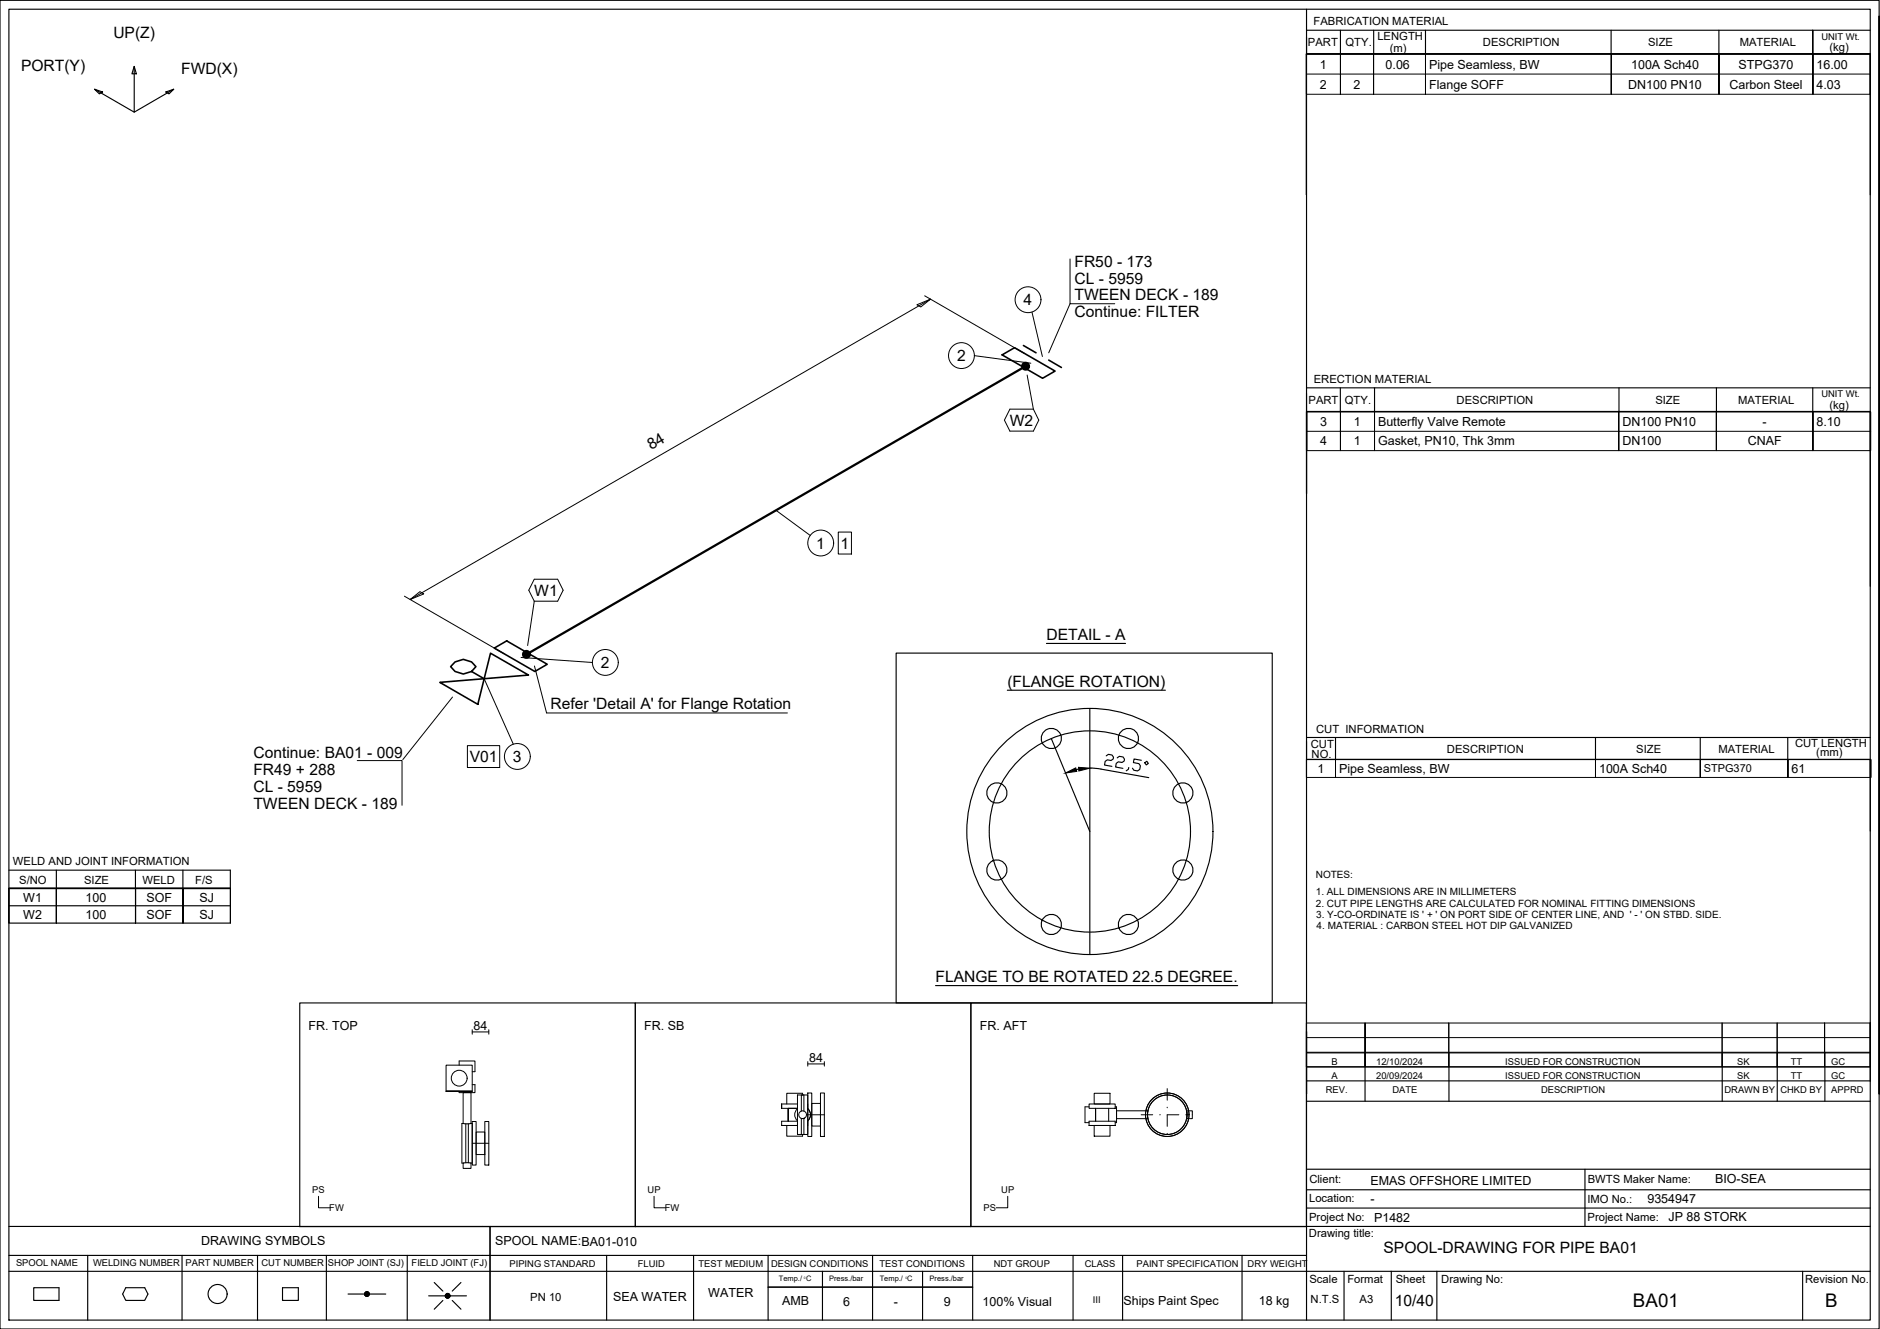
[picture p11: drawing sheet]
<svg xmlns="http://www.w3.org/2000/svg" width="420mm" height="297mm" viewBox="0 0 420 297" stroke-linecap="round" stroke-linejoin="round" font-family="sans-serif">
<g fill="none" stroke="#000" stroke-width=".25">
<path d="M0 .1h420v296.9h-420zM2 2.1h416v292.9h-416zM21.1 19.9l1.8 .7-.7 .4zM21.1 19.9l8.9 5.2M30 14.8l.5 1.7h-1zM30 14.8v10.3l8.8-5.2M292 2.1v292.9M292 6.8h126M299.6 6.8v5.3M307 6.8v5.3M318.6 6.8v5.3M360.1 6.8v5.3"/>
<path d="M384.2 6.8v5.3M405.1 6.8v5.3v-5.3M418 12.1h-126v31.5v-31.5h126v31.5M420 3.6v240.9v-240.9M37.1 20.6l1.7-.7-1 1.1zM292 92v18.3v-18.3h126zM292 86.7h126M299.6 86.7v5.3M307.2 86.7v5.3M361.8 86.7v5.3M383.6 86.7v5.3M405.1 86.7v5.2"/>
<path d="M418 92.1v38.9M200.3 146h84v78.2h-84zM225.1 154.3h35.4M233.9 143.8h17.6M243.6 158.4v54.9M234.9 165.1l8.7 20.8M241.1 171.9l-.6 .1M243.6 171.7l2.5 .2M246.1 171.9l10.6 1.9M247.2 168.9l.5-.3 .8 .1 .4 .5-.1 .4-.5 .4-.8-.2-.5 .4-.2 .8 1.7 .3M249.7 169.4l.5-.4 .8 .2 .3 .5-.1 .4-.4 .3-.9-.1-.4 .3-.2 .8 1.7 .3M252.3 171.5l-.1 .4-.5 .4"/>
<path d="M255.1 169.9l-1.7-.3-.1 .8 1.2 .3 .4 .5-.2 .8-.5 .3-.8-.1-.3-.5M255.8 170.5l.5-.4 .3 .5-.4 .4zM292 169.7l126 .1v15.9M292 164.8h126M298.5 164.8v4.9M356.6 164.8v4.9M380 164.8v4.9M399.5 164.8v4.9M2 198.6h49.5v7.7h-49.5zM2 198.6v7.7M2 194.5h49.5v4.1h-49.5M12.6 198.6v7.7v-7.7"/>
<path d="M12.6 194.5v4.1M30.3 194.5v4.1M30.3 198.6v7.7v-7.7M40.9 194.5v4.1M40.9 198.6v7.7v-7.7M51.5 198.6h-49.5h49.5M51.5 198.6v7.7M2 202.4h49.5M67 224.2h75v50h-75zM142 224.2h75v50h-75zM209.1 220.3h67.5M217 224.2h75v50h-75z"/>
<path d="M292 230.6v13.9v-13.9M292 238.4h126M292 235.3h126M305.1 235.3v10.8M323.8 235.3v10.8M384.9 235.3v10.8M397.2 235.3v10.8M407.8 235.3v10.8M418 228.5v13.1M292 246.1h126M292 241.6h126M2 274.1h416"/>
<path d="M109.5 274.1v20.9M292 261.3h126M292 270h126M292 265.9h126M354.2 261.3v12.8M2 284.1h416M2 280.6h290M7.5 287.8h5.7v2.8h-5.7zM19.6 280.6v14.4M28.1 287.8h4.2l.8 1.4-.8 1.4h-4.2l-.7-1.4zM40.7 280.6v14.4M57.6 280.6v14.4"/>
<path d="M63.1 287.8h3.6v2.8h-3.6zM72.9 280.6v14.4M77.8 289.2h3.7M81.7 288.8l-.1 .2M81.9 288.7l-.4 .4M82 288.7l-.5 .6M82.1 288.7l-.6 .7M82.2 288.8l-.7 .6M82.3 288.8l-.7 .7M82.3 288.8l-.7 .8M82.4 288.9l-.7 .7M82.4 289l-.7 .7"/>
<path d="M82.5 289l-.7 .7M82.5 289.5l-.3 .2M82.5 289.1l-.6 .6M82.5 289.2l-.5 .5M82.5 289.3l-.4 .4M82.5 289.2h3.7M91 280.6v14.4M95.8 289.6h3.7M97 286.6l2 2M99 290.7l-2 1.9M99.9 289.1l-.3 .3M100 289.1l-.5 .5"/>
<path d="M100.1 289.1l-.6 .6M100.2 289.1l-.7 .7M100.2 289.2l-.6 .6M100.3 289.2l-.7 .7M100.4 289.2l-.7 .8M100.4 289.3l-.7 .7M100.5 289.4l-.7 .7M100.5 289.9l-.1 .1M100.5 289.5l-.6 .6M100.5 289.7l-.4 .4M100.6 289.6h3.6M100.6 289.6l-.6 .5"/>
<path d="M101.1 290.7l1.9 1.9M103 286.6l-1.9 2M135.6 280.6v14.4M155 280.6v14.4M171.7 287.7h45.7M171.7 280.6v14.4M183.8 284.1v10.9M195 280.6v14.4M206.2 284.1v10.9M217.4 280.6v14.4M239.8 280.6v14.4M250.9 280.7v14.3"/>
<path d="M277.6 280.6v14.4M300.4 284.1v10.9M310.9 284.1v10.9M321.1 284.1v10.9M402.9 284.1v10.9"/>
<circle cx="222.8" cy="177.2" r="2.25"/>
<circle cx="235" cy="165.1" r="2.25"/>
<circle cx="252.2" cy="165.1" r="2.25"/>
<circle cx="264.4" cy="177.2" r="2.25"/>
<circle cx="222.8" cy="194.5" r="2.25"/>
<circle cx="243.6" cy="185.8" r="27.5"/>
<circle cx="243.6" cy="185.8" r="22.5"/>
<circle cx="264.4" cy="194.5" r="2.25"/>
<circle cx="235" cy="206.6" r="2.25"/>
<circle cx="252.2" cy="206.6" r="2.25"/>
<circle cx="48.6" cy="289.2" r="2.13"/>
<circle cx="82" cy="289.2" r=".54"/>
<circle cx="100" cy="289.6" r=".54"/>
</g>
<g fill="none" stroke="#000" stroke-width=".22">
<path d="M292 12.1h126v9h-126zM292 16.6h126M292 12.1v9M299.6 12.1v9v-9M307 12.1v9v-9M318.6 12.1v9v-9M360.1 12.1v9v-9M384.2 12.1v9v-9M405.2 12.1v9v-9M418 12.1v9M239.1 57.9v10h10M204.9 68.1l3-1.2-2.1 1.7z"/>
<path d="M206.7 66.1l22.3 12.9M207.9 66.9l-116.2 67.1M217.8 79.5l12.6 1.7M230.6 69.8l2.4 9.9M239.1 67.9l-4.7 11M225.7 91.4h5.2l1.3 2.5-1.3 2.5h-5.2l-1.2-2.5zM229.6 83.8l1.3 7.6M292 92.1h126.1v8.6h-126.1zM292 96.4h126.1M292.1 92.1v8.6M299.6 92.1v8.6v-8.6M307.2 92.1v8.6v-8.6"/>
<path d="M361.8 92.1v8.6v-8.6M383.6 92.1v8.6v-8.6M405.2 92.1v8.6v-8.6M418 92.1v8.6M173.4 114.1l7.7 5.6M187.3 118.9h3v4.9h-3zM90.4 133.3l22.3 12.8M91.7 134l2.2-1.8 .8 .5zM119.4 129.5h5.2l1.3 2.4-1.3 2.5h-5.2l-1.2-2.5zM119.4 134.4l-1.5 9.9M101.1 155.8l-11.1 14M108.2 151.7l6.5 14.6"/>
<path d="M116.5 146.9l15.9 1.2M119.4 148.9l2.8 10.4h53.8M79.8 170h10.1v10M104.5 166.7h7.2v4.8h-7.2zM292 169.8v4h126.2v-4h-126.2v4M298.5 169.8v4v-4M356.6 169.8v4v-4M380 169.8v4v-4M399.6 169.8v4v-4M418 169.8v4M102.6 238.1v-1h3.6v2.4h-.7M105.5 230.2v.9"/>
<path d="M105.5 230.6h3.7M109.2 230.2v.9M180.5 237.3v1M180.5 237.8h3.7M184.2 237.3v1M292 228.6h126v9.8h-126zM292 228.6v9.8M292 235.2h126M292 231.9h126M305.1 228.6v9.8v-9.8M323.8 228.6v9.8M384.9 228.6v9.8"/>
<path d="M397.2 228.6v9.8M407.8 228.6v9.8v-9.8M418 228.6v9.8M99.7 243.9v-5.8h5.8v5.8M99.7 243.9h5.8h-5.8M103.5 244.2h1.8v6.9h-1.8zM103.5 260h1.8v1.1h-1.8zM103.5 251.1h-.3v8.9h.3M104.1 251.2v8.7M104.7 251.2v8.7M105.3 251.1h.2v8.9h-.2M105.5 250.7h.9v9.7h-.9z"/>
<path d="M105.5 242.4h.7v1.8h-3.6v-.3h-2.9M105.5 255.5h3.7M106.4 253h2v5h-2zM108.4 250.7h.8v9.7h-.8zM174.7 247.7v-1v1M174.7 246.7h3.5M174.7 247.7h3.5M175.8 251.6v2.3h3.6v-.3M176.1 250.6v-2.9v2.9M178.2 247.8a1.77 1.77 0 0 0 0 2.7M178.2 244.7h2.3v8.9h-2.3zM178.2 250.6h-3.5v1h3.5"/>
<path d="M179.1 250v3.6h.6v-3.6M179.1 248.3v-3.6h.6v3.6M179.4 244.7v-.3h-3.6v2.3M179.8 249.9l-.4 .1a.89 .89 0 0 0 .8-1.2 .89 .89 0 0 0-1.4-.3 .89 .89 0 0 0 .1 1.4l.5 .1M180.5 244.3h.9v9.7h-.9zM180.5 249.2h3.7M180.5 246.7v1M180.5 250.6v1M180.5 247.8a1.77 1.77 0 0 1 0 2.7M181.4 246.6h2v5.1h-2zM183.4 244.3h.8v9.7h-.8zM243.4 251.6h5.8h-5.8"/>
<path d="M243.4 246.7h5.8v1h-5.8zM243.4 247.4h-.9v3.5h.9M243.4 251.6v-1h5.8v1M244.5 244.4h3.6v2.3h-3.6zM244.5 251.6h3.6v2.3h-3.6zM244.9 247.7v2.9M247.8 247.7v2.9M249.2 247.4h.3v3.5h-.3M249.5 248.3h7v1.7h-7zM255 249.2h2.6M259.2 249.2h.1M260.9 243.3v2.6"/>
<path d="M260.9 247.5v.1M260.9 253.3v.1M263.5 249.2h-2.6v2.5M265 249.2h.1M265.2 248.3h1.3v1.7h-1.3zM71.2 267.4v2.5h2.6M146.2 267.4v2.5h2.6M225.2 267.4v2.5h-2.5"/>
<circle cx="214.9" cy="79.5" r="2.89"/>
<circle cx="229.8" cy="67" r="2.89"/>
<circle cx="183.4" cy="121.4" r="2.89"/>
<circle cx="135.3" cy="148.1" r="2.89"/>
<circle cx="115.6" cy="169.1" r="2.89"/>
<circle cx="102.6" cy="241" r="1.77"/>
<circle cx="260.9" cy="249.1" r="4.9"/>
<circle cx="260.9" cy="249.1" r="4.4"/>
</g>
<path d="M224 79.3l2.7-1.6 9.1 5.2-2.8 1.6zM228.7 77.2l2.8 1.7M234.4 80.5l2.8 1.6M98.3 152.5l19.8-1.6-8.5-4.9-2.8 11.4zM105.4 150.1l-1.9 .6-1.8-.6-1-1.1 1-1.1 1.8-.5 1.9 .5 1 1.1-1 1.1 2.8 1.6M110.5 144.9l2.7-1.7 9.1 5.3-2.8 1.6z" fill="none" stroke="#000" stroke-width=".36"/>
<g fill="none" stroke="#000" stroke-width=".51">
<path d="M229.2 81.9l-111.6 64.4"/>
<circle cx="229.2" cy="81.8" r=".75"/>
<circle cx="229.2" cy="81.8" r=".37"/>
<circle cx="117.7" cy="146.3" r=".75"/>
<circle cx="117.7" cy="146.3" r=".37"/>
</g>
<path d="M211.8 76.4v6.2M226.7 63.9v6.2M180.3 118.3v6.2M187.2 118.7v5.3M132.2 145v6.2M104.3 166.4v5.3M112.5 166v6.2" fill="none" stroke="#fff" stroke-width=".22"/>
<g fill="#fff" stroke="#fff" stroke-width=".22">
<path d="M138.4 145l-6.2 6.2h6.2zM132.2 145h6.2l-6.2 6.2z"/>
<path d="M118.7 166l-6.2 6.2h6.2zM112.5 166h6.2l-6.2 6.2z"/>
<path d="M186.5 118.3l-6.2 6.2h6.2zM180.3 118.3h6.2l-6.2 6.2z"/>
<path d="M232.8 63.9l-6.1 6.2h6.1zM226.7 63.9h6.1l-6.1 6.2z"/>
<path d="M218 76.4l-6.2 6.2h6.2zM211.8 76.4h6.2l-6.2 6.2z"/>
<path d="M190.5 118.7l-3.3 5.3h3.3zM187.2 118.7h3.3l-3.3 5.3z"/>
<path d="M104.3 171.7h7.6v-5.3zM104.3 166.4h7.6l-7.6 5.3z"/>
</g>
<path d="M238.1 172.8l2.3-1.2 .2 .8zM241 171.5l2.6 .2-2.5 .6z" fill="#000" stroke="#000" stroke-width=".22"/>
<g font-size="4.2">
<text x="365" y="292.1">BA01</text>
<text x="407.9" y="292.1">B</text>
</g>
<g font-size="3.5">
<text x="25.3" y="8.5">UP(Z)</text>
<text x="4.7" y="15.8">PORT(Y)</text>
<text x="40.5" y="16.6">FWD(X)</text>
<text x="240.1" y="59.6">FR50 - 173</text>
<text x="240.1" y="63.4">CL - 5959</text>
<text x="228.8" y="68.2">4</text>
<text x="240.1" y="67.1">TWEEN DECK - 189</text>
<text x="240.1" y="70.9">Continue: FILTER</text>
<text x="213.9" y="80.7">2</text>
<text x="225.7" y="95.2">W2</text>
<text x="145.5" y="100.6" transform="rotate(-30 145.5 100.6)">84</text>
<text x="182.4" y="122.6">1</text>
<text x="187.9" y="122.6">1</text>
<text x="119.4" y="133.2">W1</text>
<text x="233.9" y="143.1">DETAIL - A</text>
<text x="134.3" y="149.3">2</text>
<text x="225.1" y="153.6">(FLANGE ROTATION)</text>
<text x="123.1" y="158.5">Refer 'Detail A' for Flange Rotation</text>
<text x="56.6" y="173.3">FR49 + 288</text>
<text x="56.6" y="169.5">Continue: BA01 - 009</text>
<text x="105" y="170.3">V01</text>
<text x="114.6" y="170.3">3</text>
<text x="56.6" y="177">CL - 5959</text>
<text x="56.6" y="180.7">TWEEN DECK - 189</text>
<text x="209.1" y="219.5">FLANGE TO BE ROTATED 22.5 DEGREE.</text>
<text x="309.2" y="280.1">SPOOL-DRAWING FOR PIPE BA01</text>
<text x="311.7" y="291.8">10/40</text>
</g>
<g font-size="2.8">
<text x="295" y="15.3">1</text>
<text x="309.7" y="15.3">0.06</text>
<text x="319.4" y="15.3">Pipe Seamless, BW</text>
<text x="364.5" y="15.3">100A Sch40</text>
<text x="388.6" y="15.3">STPG370</text>
<text x="406" y="15.3">16.00</text>
<text x="295" y="19.8">2</text>
<text x="302.5" y="19.8">2</text>
<text x="319.4" y="19.8">Flange SOFF</text>
<text x="363.9" y="19.8">DN100 PN10</text>
<text x="386.5" y="19.8">Carbon Steel</text>
<text x="406" y="19.8">4.03</text>
<text x="295.1" y="95.2">3</text>
<text x="302.6" y="95.2">1</text>
<text x="308" y="95.2">Butterfly Valve Remote</text>
<text x="362.6" y="95.2">DN100 PN10</text>
<text x="393.9" y="95.2">-</text>
<text x="406" y="95.2">8.10</text>
<text x="295.1" y="99.6">4</text>
<text x="302.6" y="99.6">1</text>
<text x="308" y="99.6">Gasket, PN10, Thk 3mm</text>
<text x="362.6" y="99.6">DN100</text>
<text x="390.6" y="99.6">CNAF</text>
<text x="294.4" y="172.7">1</text>
<text x="299.3" y="172.7">Pipe Seamless, BW</text>
<text x="357.4" y="172.7">100A Sch40</text>
<text x="400.4" y="172.7">61</text>
<text x="5.2" y="201.5">W1</text>
<text x="19.1" y="201.5">100</text>
<text x="32.7" y="201.5">SOF</text>
<text x="44.6" y="201.5">SJ</text>
<text x="5.2" y="205.4">W2</text>
<text x="19.1" y="205.4">100</text>
<text x="32.7" y="205.4">SOF</text>
<text x="44.6" y="205.4">SJ</text>
<text x="69" y="230.2">FR. TOP</text>
<text x="105.8" y="230.2">84</text>
<text x="144" y="230.2">FR. SB</text>
<text x="219" y="230.2">FR. AFT</text>
<text x="180.8" y="237.3">84</text>
<text x="306.3" y="265">EMAS OFFSHORE LIMITED</text>
<text x="306.3" y="268.8">-</text>
<text x="368.2" y="268.9">9354947</text>
<text x="383.3" y="264.4">BIO-SEA</text>
<text x="307.1" y="273.1">P1482</text>
<text x="372.9" y="273">JP 88 STORK</text>
<text x="45" y="278.2">DRAWING SYMBOLS</text>
<text x="110.6" y="278.3">SPOOL NAME:BA01-010</text>
<text x="137" y="290.8">SEA WATER</text>
<text x="158.3" y="290">WATER</text>
<text x="174.8" y="291.7">AMB</text>
<text x="188.5" y="291.9">6</text>
<text x="199.7" y="291.9">-</text>
<text x="210.9" y="291.8">9</text>
<text x="219.6" y="291.9">100% Visual</text>
<text x="251.1" y="291.7">Ships Paint Spec</text>
<text x="281.3" y="291.7">18 kg</text>
</g>
<g font-size="2.5">
<text x="293.6" y="5.7">FABRICATION MATERIAL</text>
<text x="292.3" y="10.3">PART</text>
<text x="300.7" y="10.3">QTY.</text>
<text x="307.8" y="8.9">LENGTH</text>
<text x="310.6" y="11.5">(m)</text>
<text x="331.4" y="10.3">DESCRIPTION</text>
<text x="368.3" y="10.3">SIZE</text>
<text x="388.8" y="10.3">MATERIAL</text>
<text x="408.9" y="11.4">(kg)</text>
<text x="293.6" y="85.7">ERECTION MATERIAL</text>
<text x="292.4" y="90.2">PART</text>
<text x="300.6" y="90.2">QTY.</text>
<text x="325.5" y="90.2">DESCRIPTION</text>
<text x="370" y="90.2">SIZE</text>
<text x="388.4" y="90.2">MATERIAL</text>
<text x="408.9" y="91.3">(kg)</text>
<text x="292.9" y="167.2">CUT</text>
<text x="294.1" y="163.9">CUT INFORMATION</text>
<text x="401.2" y="167">CUT LENGTH</text>
<text x="293.1" y="169.4">NO.</text>
<text x="323.4" y="168.3">DESCRIPTION</text>
<text x="365.7" y="168.3">SIZE</text>
<text x="384" y="168.3">MATERIAL</text>
<text x="405.9" y="169">(mm)</text>
<text x="2.9" y="193.4">WELD AND JOINT INFORMATION</text>
<text x="4.3" y="197.5">S/NO</text>
<text x="18.8" y="197.5">SIZE</text>
<text x="31.9" y="197.5">WELD</text>
<text x="43.6" y="197.5">F/S</text>
<text x="292.6" y="268.6">Location:</text>
<text x="292.6" y="264.5">Client:</text>
<text x="354.8" y="268.9">IMO No.:</text>
<text x="354.9" y="264.3">BWTS Maker Name:</text>
<text x="292.6" y="272.8">Project No:</text>
<text x="354.8" y="272.8">Project Name:</text>
<text x="292.5" y="276.4">Drawing title:</text>
<text x="292.7" y="286.7">Scale</text>
<text x="301.1" y="286.7">Format</text>
<text x="311.9" y="286.7">Sheet</text>
<text x="322.1" y="286.7">Drawing No:</text>
<text x="403.4" y="286.7">Revision No.</text>
<text x="118.5" y="290.8">PN 10</text>
<text x="292.9" y="291.3">N.T.S</text>
<text x="303.9" y="291.3">A3</text>
</g>
<text font-size="2.4" x="380.8" y="172.6">STPG370</text>
<g font-size="2.2">
<text x="294.1" y="196.3">NOTES:</text>
<text x="294.1" y="200">1. ALL DIMENSIONS ARE IN MILLIMETERS</text>
<text x="294.1" y="202.7">2. CUT PIPE LENGTHS ARE CALCULATED FOR NOMINAL FITTING DIMENSIONS</text>
<text x="294.2" y="205.1">3. Y-CO-ORDINATE IS ' + ' ON PORT SIDE OF CENTER LINE, AND ' - ' ON STBD. SIDE.</text>
<text x="294.3" y="207.7">4. MATERIAL : CARBON STEEL HOT DIP GALVANIZED</text>
</g>
<g font-size="2.1">
<text x="407.1" y="8.9">UNIT Wt.</text>
<text x="407.1" y="88.8">UNIT Wt.</text>
<text x="297.6" y="238.1">B</text>
<text x="307.6" y="238.1">12/10/2024</text>
<text x="336.4" y="238.1">ISSUED FOR CONSTRUCTION</text>
<text x="388.3" y="238.1">SK</text>
<text x="400.2" y="238.1">TT</text>
<text x="409.3" y="238.1">GC</text>
<text x="296.3" y="244.4">REV.</text>
<text x="297.6" y="241.2">A</text>
<text x="307.6" y="241.2">20/09/2024</text>
<text x="311.2" y="244.4">DATE</text>
<text x="336.4" y="241.2">ISSUED FOR CONSTRUCTION</text>
<text x="344.4" y="244.4">DESCRIPTION</text>
<text x="385.4" y="244.4">DRAWN BY</text>
<text x="388.3" y="241.2">SK</text>
<text x="397.9" y="244.4">CHKD BY</text>
<text x="400.2" y="241.2">TT</text>
<text x="409.3" y="244.4">APPRD</text>
<text x="409.3" y="241.2">GC</text>
<text x="69.8" y="266.7">PS</text>
<text x="144.7" y="266.7">UP</text>
<text x="223.8" y="266.7">UP</text>
<text x="73.6" y="270.7">FW</text>
<text x="148.6" y="270.7">FW</text>
<text x="219.8" y="270.7">PS</text>
<text x="3.6" y="283">SPOOL NAME</text>
<text x="20.8" y="282.9">WELDING NUMBER</text>
<text x="41.5" y="282.9">PART NUMBER</text>
<text x="58.4" y="282.9">CUT NUMBER</text>
<text x="73.3" y="282.9">SHOP JOINT (SJ)</text>
<text x="92" y="283">FIELD JOINT (FJ)</text>
<text x="113.9" y="283.1">PIPING STANDARD</text>
<text x="142.6" y="283.1">FLUID</text>
<text x="156.1" y="283.1">TEST MEDIUM</text>
<text x="172.3" y="283.1">DESIGN CONDITIONS</text>
<text x="196.6" y="283.1">TEST CONDITIONS</text>
<text x="222.1" y="283.1">NDT GROUP</text>
<text x="242.4" y="283.1">CLASS</text>
<text x="254" y="283.1">PAINT SPECIFICATION</text>
<text x="278.8" y="283.1">DRY WEIGHT</text>
<text x="244.2" y="291.3">III</text>
</g>
<g font-size="1.7">
<text x="174.1" y="286.4">Temp./ C</text>
<text x="185.3" y="286.4">Press./bar</text>
<text x="196.6" y="286.4">Temp./ C</text>
<text x="207.8" y="286.4">Press./bar</text>
</g>
<g font-size=".7">
<text x="179.7" y="285.8">0</text>
<text x="202.4" y="285.8">0</text>
</g>
</svg>
